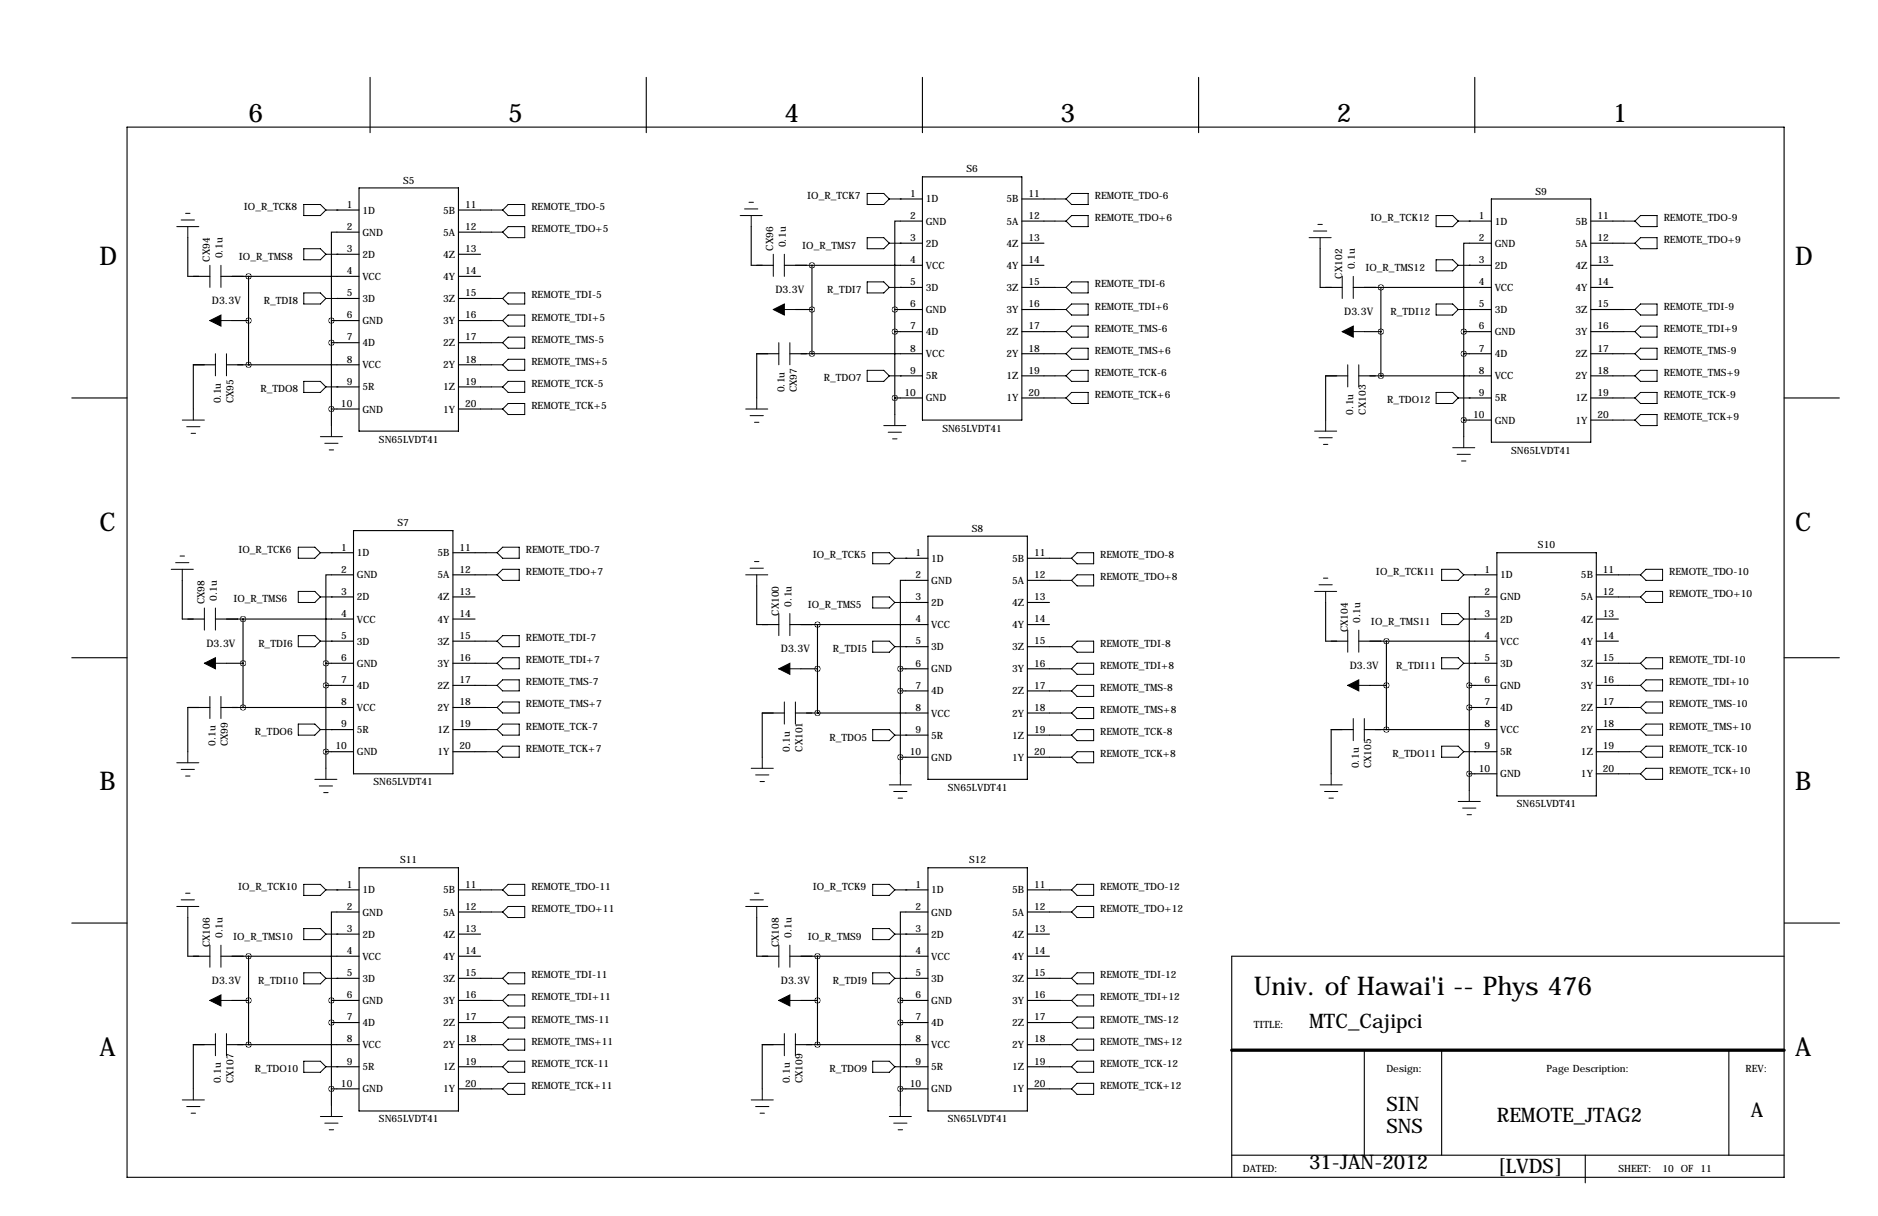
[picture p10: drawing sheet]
<svg xmlns="http://www.w3.org/2000/svg" width="432mm" height="279mm" viewBox="0 0 432 279" stroke-linecap="round" stroke-linejoin="round" font-family="sans-serif">
<g fill="none" stroke="#000" stroke-width=".25">
<path d="M85.1 17.8v12.7M148.6 17.8v12.7M212.1 17.8v12.7M275.6 17.8v12.7M339.1 17.8v12.7M29.2 29.2h381v241.3h-381zM43.2 54.6v8.9h5.1M77.5 48.3h.1M77.5 58.4h.1M77.5 48.3h5M77.5 58.4h5M82.5 53.3h-6.3v20.4"/>
<path d="M82.5 43.2h22.9v55.9h-22.9zM105.4 48.3h7.6M105.4 53.3h7.6M105.4 58.4h5.1M172.7 52.1v8.9h5.1M207 45.7h.1M207 55.9h.1M207 45.7h5.1M207 55.9h5.1M212.1 50.8h-6.4v20.3M212.1 40.6h22.8v55.9h-22.8zM234.9 45.7h7.7"/>
<path d="M234.9 50.8h7.7M234.9 55.9h5.1M303.5 57.2v8.8h5.1M337.8 50.8h.1M337.8 50.8h5.1M342.9 55.9h-6.4v20.3M342.9 45.7h22.9v55.9h-22.9zM365.8 50.8h7.6M365.8 55.9h7.6M50.8 63.5h31.7M53.3 73.7h3.8M57.1 63.5v20.3"/>
<path d="M76.2 73.7h6.3M76.2 78.7h6.3M76.2 73.7v24.1M77.5 68.6h.1M77.5 68.6h5M105.4 63.5h5.1M105.4 68.6h7.6M105.4 73.7h7.6M105.4 78.7h7.6M180.3 61h31.8M182.9 71.1h3.8M186.7 61v20.3"/>
<path d="M205.7 71.1h6.4M205.7 76.2h6.4M205.7 71.1v24.1M207 66h.1M207 66h5.1M234.9 61h5.1M234.9 66h7.7M234.9 71.1h7.7M234.9 76.2h7.7M311.1 66h31.8M313.7 76.2h3.8M317.5 66v20.4"/>
<path d="M336.5 76.2h6.4M336.5 76.2v24.1M337.8 61h.1M337.8 71.1h.1M337.8 61h5.1M337.8 71.1h5.1M365.8 61h5M365.8 66h5M365.8 71.1h7.6M365.8 76.2h7.6M16.5 91.4h12.7M49.5 83.8h-5.1v10.2"/>
<path d="M52.1 83.8h30.4M57.1 83.8h.1M76.2 94h6.3M77.5 88.9h.1M77.5 88.9h5M105.4 83.8h7.6M105.4 88.9h7.6M105.4 94h7.6M179.1 81.3h-5.1v10.1M181.6 81.3h30.5M186.7 81.3h.1M205.7 91.4h6.4"/>
<path d="M207 86.4h.1M207 86.4h5.1M234.9 91.4h7.7M234.9 81.3h7.7M234.9 86.4h7.7M309.9 86.4h-5.1v10.1M312.4 86.4h30.5M317.5 86.4h.1M336.5 96.5h6.4M336.5 81.3h6.4M337.8 91.4h.1M337.8 91.4h5.1"/>
<path d="M365.8 91.4h7.6M365.8 96.5h7.6M365.8 81.3h7.6M365.8 86.4h7.6M410.2 91.4h12.7M41.9 133.3v8.9h5.1M76.2 127h.1M76.2 137.2h.1M76.2 127h5.1M76.2 137.2h5.1M81.3 132.1h-6.4v20.3M81.3 121.9h22.8v55.9h-22.8z"/>
<path d="M104.1 127h7.7M104.1 132.1h7.7M104.1 137.2h5.1M174 134.6v8.9h5.1M208.3 128.3h.1M208.3 138.4h.1M208.3 128.3h5.1M208.3 138.4h5.1M213.4 133.3h-6.4v20.4M213.4 123.2h22.8v55.9h-22.8zM236.2 128.3h7.6M236.2 133.3h7.6"/>
<path d="M236.2 138.4h5.1M304.8 138.4v8.9h5.1M339.1 132.1h.1M339.1 132.1h5.1M344.2 137.2h-6.4v20.3M344.2 127h22.8v55.9h-22.8zM367 132.1h7.6M367 137.2h7.6M16.5 151.1h12.7M49.5 142.2h31.8M52.1 152.4h3.8M55.9 142.2v20.4"/>
<path d="M74.9 152.4h6.4M74.9 157.5h6.4M74.9 152.4v24.1M76.2 147.3h.1M76.2 147.3h5.1M104.1 142.2h5.1M104.1 147.3h7.7M104.1 152.4h7.7M104.1 157.5h7.7M181.6 143.5h31.8M184.1 153.7h3.9M188 143.5v20.3"/>
<path d="M207 153.7h6.4M207 158.8h6.4M207 153.7v24.1M208.3 148.6h.1M208.3 148.6h5.1M236.2 143.5h5.1M236.2 148.6h7.6M236.2 153.7h7.6M236.2 158.8h7.6M312.4 147.3h31.8M315 157.5h3.8M318.8 147.3v20.3"/>
<path d="M337.8 157.5h6.4M337.8 157.5v24.1M339.1 142.2h.1M339.1 152.4h.1M339.1 142.2h5.1M339.1 152.4h5.1M367 142.2h5.1M367 147.3h5.1M367 152.4h7.6M367 157.5h7.6M410.2 151.1h12.7M48.3 162.6h-5.1v10.1"/>
<path d="M50.8 162.6h30.5M55.9 162.6h.1M74.9 172.7h6.4M76.2 167.6h.1M76.2 167.6h5.1M104.1 162.6h7.7M104.1 167.6h7.7M104.1 172.7h7.7M180.3 163.8h-5v10.2M182.9 163.8h30.5M188 163.8h.1M207 174h6.4"/>
<path d="M208.3 168.9h.1M208.3 168.9h5.1M236.2 163.8h7.6M236.2 168.9h7.6M236.2 174h7.6M311.1 167.6h-5v10.2M313.7 167.6h30.5M318.8 167.6h.1M337.8 177.8h6.4M337.8 162.6h6.4M339.1 172.7h.1M339.1 172.7h5.1"/>
<path d="M367 177.8h7.6M367 162.6h7.6M367 167.6h7.6M367 172.7h7.6M82.5 199.4h22.9v55.9h-22.9zM213.4 199.4h22.8v55.9h-22.8zM16.5 212.1h12.7M43.2 210.8v8.9h5.1M50.8 219.7h31.7M57.1 219.7v20.3M77.5 204.5h.1M77.5 214.6h.1"/>
<path d="M77.5 204.5h5M77.5 214.6h5M82.5 209.5h-6.3v20.4M105.4 219.7h5.1M105.4 204.5h7.6M105.4 209.5h7.6M105.4 214.6h5.1M174 210.8v8.9h5.1M181.6 219.7h31.8M188 219.7v20.3M208.3 204.5h.1M208.3 214.6h.1"/>
<path d="M208.3 204.5h5.1M208.3 214.6h5.1M213.4 209.5h-6.4v20.4M236.2 219.7h5.1M236.2 204.5h7.6M236.2 209.5h7.6M236.2 214.6h5.1M410.2 219.7h-127v50.8M410.3 212.1h12.7M53.3 229.9h3.8M76.2 229.9h6.3M76.2 234.9h6.3"/>
<path d="M76.2 229.9v24.1M77.5 224.8h.1M77.5 224.8h5M105.4 224.8h7.6M105.4 229.9h7.6M105.4 234.9h7.6M184.1 229.9h3.9M207 229.9h6.4M207 234.9h6.4M207 229.9v24.1M208.3 224.8h.1M208.3 224.8h5.1"/>
<path d="M236.2 224.8h7.6M236.2 229.9h7.6M236.2 234.9h7.6M49.5 240h-5.1v10.2M52.1 240h30.4M57.1 240h.1M76.2 250.2h6.3M77.5 245.1h.1M77.5 245.1h5M105.4 240h7.6M105.4 245.1h7.6M105.4 250.2h7.6"/>
<path d="M180.3 240h-5v10.2M182.9 240h30.5M188 240h.1M207 250.2h6.4M208.3 245.1h.1M208.3 245.1h5.1M236.2 240h7.6M236.2 245.1h7.6M236.2 250.2h7.6M313.7 241.3v24.1M331.5 241.3v24.1M397.5 241.3v24.1"/>
<path d="M283.2 265.4h127M364.5 265.4v6.4"/>
</g>
<path d="M283.2 241.3h127" fill="none" stroke="#000" stroke-width=".76"/>
<g fill="none" stroke="#000" stroke-width=".23">
<path d="M40.6 52.1h5.1M41.7 50.5h3M42.7 49h1M43.2 52.1v2.5M69.8 47h3.9l1.2 1.3-1.2 1.2h-3.9zM69.8 57.2h3.9l1.2 1.2-1.2 1.3h-3.9zM74.9 48.3h2.6M74.9 58.4h2.6M113 53.3h2.6M113 48.3h2.6M115.6 48.3l1.2-1.3h3.8v2.5h-3.8zM116.8 52.1h3.8v2.5h-3.8l-1.2-1.3z"/>
<path d="M170.2 49.5h5.1M171.2 48h3M172.2 46.5h1M172.7 49.5v2.6M177.8 58.4v5.1M180.3 58.4v5.1M199.4 54.6h3.8l1.3 1.3-1.3 1.3h-3.8zM199.4 44.4h3.8l1.3 1.3-1.3 1.3h-3.8zM204.5 45.7h2.5M204.5 55.9h2.5M242.6 50.8h2.5M242.6 45.7h2.5"/>
<path d="M245.1 50.8l1.3-1.3h3.8v2.6h-3.8zM245.1 45.7l1.3-1.3h3.8v2.6h-3.8zM301 54.6h5.1M302 53.1h3.1M303 51.6h1M303.5 54.6v2.6M330.2 49.5h3.8l1.3 1.3-1.3 1.3h-3.8zM330.2 59.7h3.8l1.3 1.3-1.3 1.2h-3.8zM335.3 50.8h2.5M373.4 50.8h2.5M373.4 55.9h2.5M375.9 50.8l1.3-1.3h3.8v2.6h-3.8z"/>
<path d="M377.2 54.6h3.8v2.6h-3.8l-1.3-1.3zM48.3 61v5M48.3 73.7h5M50.8 61v5M69.8 67.3h3.9l1.2 1.3-1.2 1.2h-3.9zM74.9 68.6h2.6M113 78.7h2.6M113 73.7h2.6M113 68.6h2.6M115.6 73.7l1.2-1.3h3.8v2.5h-3.8zM116.8 67.3h3.8v2.5h-3.8l-1.2-1.2zM116.8 77.5h3.8v2.5h-3.8l-1.2-1.3z"/>
<path d="M177.8 71.1h5.1M179.1 78.7v5.1M181.6 78.7v5.1M199.4 64.8h3.8l1.3 1.2-1.3 1.3h-3.8zM204.5 66h2.5M242.6 76.2h2.5M242.6 71.1h2.5M242.6 66h2.5M245.1 76.2l1.3-1.3h3.8v2.6h-3.8zM245.1 71.1l1.3-1.3h3.8v2.6h-3.8zM246.4 64.8h3.8v2.5h-3.8l-1.3-1.3zM308.6 63.5v5.1"/>
<path d="M308.6 76.2h5.1M311.1 63.5v5.1M330.2 69.8h3.8l1.3 1.3-1.3 1.3h-3.8zM335.3 71.1h2.5M335.3 61h2.5M373.4 76.2h2.5M373.4 71.1h2.5M375.9 76.2l1.3-1.3h3.8v2.6h-3.8zM377.2 69.8h3.8v2.6h-3.8l-1.3-1.3zM41.9 96.5h5.1M42.9 98h3.1M43.9 99.6h1.1"/>
<path d="M44.4 94v2.5M49.5 81.3v5.1M52.1 81.3v5.1M69.8 87.6h3.9l1.2 1.3-1.2 1.3h-3.9zM74.9 88.9h2.6M76.2 97.8v2.5M113 94h2.6M113 88.9h2.6M113 83.8h2.6M115.6 83.8l1.2-1.3h3.8v2.6h-3.8zM115.6 88.9l1.2-1.3h3.8v2.6h-3.8zM116.8 92.7h3.8v2.5h-3.8l-1.2-1.2z"/>
<path d="M171.4 94h5.1M172.5 95.5h3M173.5 97h1M174 91.4v2.6M199.4 85.1h3.8l1.3 1.3-1.3 1.2h-3.8zM203.2 97.8h5.1M204.2 99.3h3.1M204.5 86.4h2.5M205.7 95.2v2.6M242.6 91.4h2.5M242.6 86.4h2.5M242.6 81.3h2.5"/>
<path d="M245.1 86.4l1.3-1.3h3.8v2.5h-3.8zM246.4 90.2h3.8v2.5h-3.8l-1.3-1.3zM246.4 80h3.8v2.5h-3.8l-1.3-1.2zM302.3 99.1h5M304.8 96.5v2.6M309.9 83.8v5.1M312.4 83.8v5.1M330.2 90.2h3.8l1.3 1.2-1.3 1.3h-3.8zM335.3 91.4h2.5M373.4 96.5h2.5M373.4 91.4h2.5M373.4 86.4h2.5"/>
<path d="M373.4 81.3h2.5M375.9 96.5l1.3-1.3h3.8v2.6h-3.8zM375.9 86.4l1.3-1.3h3.8v2.5h-3.8zM377.2 90.2h3.8v2.5h-3.8l-1.3-1.3zM377.2 80h3.8v2.5h-3.8l-1.3-1.2zM73.7 100.3h5M74.7 101.9h3M75.7 103.4h1M205.2 100.8h1M303.3 100.6h3M304.3 102.1h1M334 102.9h5.1"/>
<path d="M335 104.4h3.1M336 105.9h1.1M336.5 100.3v2.6M39.4 130.8h5M40.4 129.3h3M41.4 127.8h1M41.9 130.8v2.5M47 139.7v5.1M49.5 139.7v5.1M68.6 125.7h3.8l1.3 1.3-1.3 1.3h-3.8zM68.6 135.9h3.8l1.3 1.3-1.3 1.2h-3.8zM73.7 127h2.5"/>
<path d="M73.7 137.2h2.5M111.8 132.1h2.5M111.8 127h2.5M114.3 127l1.3-1.3h3.8v2.6h-3.8zM114.3 132.1l1.3-1.3h3.8v2.5h-3.8zM171.4 132.1h5.1M172.5 130.6h3M173.5 129h1M174 132.1v2.5M200.7 127h3.8l1.2 1.3-1.2 1.2h-3.8zM200.7 137.2h3.8l1.2 1.2-1.2 1.3h-3.8zM205.7 128.3h2.6"/>
<path d="M205.7 138.4h2.6M243.8 133.3h2.6M243.8 128.3h2.6M247.6 132.1h3.9v2.5h-3.9l-1.2-1.3zM247.6 127h3.9v2.5h-3.9l-1.2-1.2zM302.3 135.9h5M303.3 134.4h3M304.3 132.8h1M304.8 135.9v2.5M331.5 130.8h3.8l1.2 1.3-1.2 1.2h-3.8zM336.5 132.1h2.6M374.6 132.1h2.6"/>
<path d="M374.6 137.2h2.6M377.2 132.1l1.3-1.3h3.8v2.5h-3.8zM377.2 137.2l1.3-1.3h3.8v2.5h-3.8zM47 152.4h5.1M68.6 146h3.8l1.3 1.3-1.3 1.3h-3.8zM73.7 147.3h2.5M111.8 157.5h2.5M111.8 152.4h2.5M111.8 147.3h2.5M114.3 147.3l1.3-1.3h3.8v2.6h-3.8zM114.3 152.4l1.3-1.3h3.8v2.6h-3.8zM114.3 157.5l1.3-1.3h3.8v2.6h-3.8z"/>
<path d="M179.1 141v5M179.1 153.7h5M181.6 141v5M200.7 147.3h3.8l1.2 1.3-1.2 1.3h-3.8zM205.7 148.6h2.6M243.8 158.8h2.6M243.8 153.7h2.6M243.8 148.6h2.6M247.6 157.5h3.9v2.5h-3.9l-1.2-1.2zM247.6 152.4h3.9v2.5h-3.9l-1.2-1.2zM247.6 147.3h3.9v2.6h-3.9l-1.2-1.3zM309.9 144.8v5.1"/>
<path d="M309.9 157.5h5.1M312.4 144.8v5.1M331.5 151.1h3.8l1.2 1.3-1.2 1.3h-3.8zM331.5 141h3.8l1.2 1.2-1.2 1.3h-3.8zM336.5 152.4h2.6M336.5 142.2h2.6M374.6 157.5h2.6M374.6 152.4h2.6M377.2 157.5l1.3-1.3h3.8v2.6h-3.8zM377.2 152.4l1.3-1.3h3.8v2.6h-3.8zM40.6 175.3h5.1M41.7 176.8h3"/>
<path d="M42.7 178.3h1M43.2 172.7v2.6M48.3 160v5.1M50.8 160v5.1M68.6 166.4h3.8l1.3 1.2-1.3 1.3h-3.8zM72.4 179.1h5.1M73.7 167.6h2.5M74.9 176.5v2.6M111.8 172.7h2.5M111.8 167.6h2.5M111.8 162.6h2.5M114.3 162.6l1.3-1.3h3.8v2.5h-3.8z"/>
<path d="M114.3 167.6l1.3-1.2h3.8v2.5h-3.8zM115.6 171.4h3.8v2.6h-3.8l-1.3-1.3zM172.7 176.5h5.1M173.7 178.1h3.1M174.8 179.6h1M175.3 174v2.5M180.3 161.3v5.1M182.9 161.3v5.1M200.7 167.6h3.8l1.2 1.3-1.2 1.3h-3.8zM205.7 168.9h2.6M207 177.8v2.5M243.8 174h2.6"/>
<path d="M243.8 168.9h2.6M243.8 163.8h2.6M246.4 168.9l1.2-1.3h3.9v2.6h-3.9zM247.6 172.7h3.9v2.6h-3.9l-1.2-1.3zM247.6 162.6h3.9v2.5h-3.9l-1.2-1.3zM306.1 177.8v2.5M311.1 165.1v5.1M313.7 165.1v5.1M331.5 171.4h3.8l1.2 1.3-1.2 1.3h-3.8zM336.5 172.7h2.6M374.6 172.7h2.6M374.6 167.6h2.6"/>
<path d="M374.6 162.6h2.6M374.6 177.8h2.6M377.2 177.8l1.3-1.3h3.8v2.6h-3.8zM377.2 172.7l1.3-1.3h3.8v2.6h-3.8zM377.2 167.6l1.3-1.2h3.8v2.5h-3.8zM377.2 162.6l1.3-1.3h3.8v2.5h-3.8zM73.4 180.6h3.1M74.4 182.1h1M204.5 180.3h5M205.5 181.9h3M206.5 183.4h1M303.5 180.3h5.1"/>
<path d="M304.5 181.9h3.1M305.6 183.4h1M335.3 184.1h5.1M336.3 185.7h3M337.3 187.2h1M337.8 181.6v2.5M40.6 208.3h5.1M41.7 206.8h3M42.7 205.2h1M43.2 208.3v2.5M48.3 217.2v5M50.8 217.2v5"/>
<path d="M69.8 203.2h3.9l1.2 1.3-1.2 1.2h-3.9zM69.8 213.4h3.9l1.2 1.2-1.2 1.3h-3.9zM74.9 204.5h2.6M74.9 214.6h2.6M113 209.5h2.6M113 204.5h2.6M115.6 209.5l1.2-1.2h3.8v2.5h-3.8zM116.8 203.2h3.8v2.5h-3.8l-1.2-1.2zM171.4 208.3h5.1M172.5 206.8h3M173.5 205.2h1M174 208.3v2.5"/>
<path d="M179.1 217.2v5M181.6 217.2v5M200.7 213.4h3.8l1.2 1.2-1.2 1.3h-3.8zM200.7 203.2h3.8l1.2 1.3-1.2 1.2h-3.8zM205.7 204.5h2.6M205.7 214.6h2.6M243.8 209.5h2.6M243.8 204.5h2.6M247.6 203.2h3.9v2.5h-3.9l-1.2-1.2zM247.6 208.3h3.9v2.5h-3.9l-1.2-1.3zM48.3 229.9h5M49.5 237.5v5.1"/>
<path d="M52.1 237.5v5.1M69.8 223.5h3.9l1.2 1.3-1.2 1.3h-3.9zM74.9 224.8h2.6M113 234.9h2.6M113 229.9h2.6M113 224.8h2.6M115.6 224.8l1.2-1.3h3.8v2.6h-3.8zM116.8 228.6h3.8v2.5h-3.8l-1.2-1.2zM116.8 233.7h3.8v2.5h-3.8l-1.2-1.3zM179.1 229.9h5M180.3 237.5v5.1M182.9 237.5v5.1"/>
<path d="M200.7 223.5h3.8l1.2 1.3-1.2 1.3h-3.8zM205.7 224.8h2.6M243.8 234.9h2.6M243.8 229.9h2.6M243.8 224.8h2.6M247.6 223.5h3.9v2.6h-3.9l-1.2-1.3zM247.6 228.6h3.9v2.5h-3.9l-1.2-1.2zM247.6 233.7h3.9v2.5h-3.9l-1.2-1.3zM247.6 238.8h3.9v2.5h-3.9l-1.2-1.3zM41.9 252.7h5.1M42.9 254.3h3.1M43.9 255.8h1.1"/>
<path d="M44.4 250.2v2.5M69.8 243.8h3.9l1.2 1.3-1.2 1.3h-3.9zM73.7 256.5h5M74.7 258.1h3M74.9 245.1h2.6M75.7 259.6h1M76.2 254v2.5M113 250.2h2.6M113 245.1h2.6M113 240h2.6M115.6 240l1.2-1.2h3.8v2.5h-3.8zM115.6 245.1l1.2-1.3h3.8v2.6h-3.8z"/>
<path d="M115.6 250.2l1.2-1.3h3.8v2.6h-3.8zM172.7 252.7h5.1M173.7 254.3h3.1M174.8 255.8h1M175.3 250.2v2.5M200.7 243.8h3.8l1.2 1.3-1.2 1.3h-3.8zM204.5 256.5h5M205.5 258.1h3M205.7 245.1h2.6M206.5 259.6h1M207 254v2.5M243.8 250.2h2.6"/>
<path d="M243.8 245.1h2.6M243.8 240h2.6M247.6 243.8h3.9v2.6h-3.9l-1.2-1.3zM247.6 248.9h3.9v2.6h-3.9l-1.2-1.3z"/>
</g>
<path d="M48.3 73.7l2.5-1.3v2.5zM177.8 71.1l2.5-1.3v2.6zM308.6 76.2l2.5-1.3v2.6zM47 152.4l2.5-1.3v2.6zM179.1 153.7l2.5-1.3v2.5zM309.9 157.5l2.5-1.3v2.6zM48.3 229.9l2.5-1.3v2.5zM179.1 229.9l2.5-1.3v2.5z" fill="#000" stroke="#000" stroke-width=".23"/>
<path d="M57.1 63.5a.05 .05 0 0 0 .1 0 .05 .05 0 0 0-.1 0zM57.1 83.8a.05 .05 0 0 0 .1 0 .05 .05 0 0 0-.1 0zM57.1 73.7a.05 .05 0 0 0 .1 0 .05 .05 0 0 0-.1 0zM205.7 91.4a.05 .05 0 0 0 .1 0 .05 .05 0 0 0-.1 0zM205.7 71.1a.05 .05 0 0 0 .1 0 .05 .05 0 0 0-.1 0zM186.6 61a.05 .05 0 0 0 .1 0 .05 .05 0 0 0-.1 0zM186.6 81.3a.05 .05 0 0 0 .1 0 .05 .05 0 0 0-.1 0zM186.6 71.1a.05 .05 0 0 0 .1 0 .05 .05 0 0 0-.1 0zM74.9 172.7a.05 .05 0 0 0 .1 0 .05 .05 0 0 0-.1 0zM74.9 152.4a.05 .05 0 0 0 .1 0 .05 .05 0 0 0-.1 0zM55.8 142.2a.05 .05 0 0 0 .1 0 .05 .05 0 0 0-.1 0zM55.8 162.6a.05 .05 0 0 0 .1 0 .05 .05 0 0 0-.1 0zM55.8 152.4a.05 .05 0 0 0 .1 0 .05 .05 0 0 0-.1 0zM207 174a.05 .05 0 0 0 .1 0 .05 .05 0 0 0-.1 0zM207 153.7a.05 .05 0 0 0 .1 0 .05 .05 0 0 0-.1 0zM187.9 143.5a.05 .05 0 0 0 .1 0 .05 .05 0 0 0-.1 0zM187.9 163.8a.05 .05 0 0 0 .1 0 .05 .05 0 0 0-.1 0zM187.9 153.7a.05 .05 0 0 0 .1 0 .05 .05 0 0 0-.1 0zM336.5 96.5a.05 .05 0 0 0 .1 0 .05 .05 0 0 0-.1 0zM336.5 76.2a.05 .05 0 0 0 .1 0 .05 .05 0 0 0-.1 0zM337.8 177.8a.05 .05 0 0 0 .1 0 .05 .05 0 0 0-.1 0zM337.8 157.5a.05 .05 0 0 0 .1 0 .05 .05 0 0 0-.1 0zM318.7 147.3a.05 .05 0 0 0 .1 0 .05 .05 0 0 0-.1 0zM318.7 167.6a.05 .05 0 0 0 .1 0 .05 .05 0 0 0-.1 0zM318.7 157.5a.05 .05 0 0 0 .1 0 .05 .05 0 0 0-.1 0zM207 250.2a.05 .05 0 0 0 .1 0 .05 .05 0 0 0-.1 0zM207 229.9a.05 .05 0 0 0 .1 0 .05 .05 0 0 0-.1 0zM187.9 219.7a.05 .05 0 0 0 .1 0 .05 .05 0 0 0-.1 0zM187.9 240a.05 .05 0 0 0 .1 0 .05 .05 0 0 0-.1 0zM187.9 229.9a.05 .05 0 0 0 .1 0 .05 .05 0 0 0-.1 0zM57.1 219.7a.05 .05 0 0 0 .1 0 .05 .05 0 0 0-.1 0zM57.1 240a.05 .05 0 0 0 .1 0 .05 .05 0 0 0-.1 0zM57.1 229.9a.05 .05 0 0 0 .1 0 .05 .05 0 0 0-.1 0zM205.7 76.2a.05 .05 0 0 0 .1 0 .05 .05 0 0 0-.1 0zM336.5 81.3a.05 .05 0 0 0 .1 0 .05 .05 0 0 0-.1 0zM337.8 162.6a.05 .05 0 0 0 .1 0 .05 .05 0 0 0-.1 0zM207 158.8a.05 .05 0 0 0 .1 0 .05 .05 0 0 0-.1 0zM74.9 157.5a.05 .05 0 0 0 .1 0 .05 .05 0 0 0-.1 0zM207 235a.05 .05 0 0 0 .1 0 .05 .05 0 0 0-.1 0z" fill="#000" stroke="#000" stroke-width="1.3"/>
<g font-size="5.9">
<text x="57.1" y="27.9">6</text>
<text x="116.8" y="27.9">5</text>
<text x="180.3" y="27.9">4</text>
<text x="243.8" y="27.9">3</text>
<text x="307.3" y="27.9">2</text>
<text x="370.8" y="27.9">1</text>
<text x="22.9" y="61">D</text>
<text x="412.7" y="61">D</text>
<text x="22.9" y="121.9">C</text>
<text x="412.7" y="121.9">C</text>
<text x="22.9" y="181.6">B</text>
<text x="412.7" y="181.6">B</text>
<text x="288.3" y="228.6">Univ. of Hawai'i -- Phys 476</text>
<text x="22.9" y="242.6">A</text>
<text x="412.7" y="242.6">A</text>
</g>
<g font-size="4.6">
<text x="301" y="236.2">MTC_Cajipci</text>
<text x="318.8" y="255.3">SIN</text>
<text x="344.2" y="257.8">REMOTE_JTAG2</text>
<text x="402.6" y="256.5">A</text>
<text x="318.8" y="260.3">SNS</text>
<text x="301" y="268.7">31-JAN-2012</text>
<text x="344.4" y="269.6">[LVDS]</text>
</g>
<g font-size="2.4">
<text x="48.7" y="69.8">D3.3V</text>
<text x="178.3" y="67.3">D3.3V</text>
<text x="309.1" y="72.4">D3.3V</text>
<text x="47.5" y="148.6">D3.3V</text>
<text x="179.6" y="149.9">D3.3V</text>
<text x="310.4" y="153.7">D3.3V</text>
<text x="48.7" y="226.1">D3.3V</text>
<text x="179.6" y="226.1">D3.3V</text>
</g>
<g font-size="2.3">
<text x="222.2" y="39.6">S6</text>
<text x="79.7" y="47.8">1</text>
<text x="92.7" y="42.2">S5</text>
<text x="106.9" y="47.8">11</text>
<text x="185.6" y="45.7">IO_R_TCK7</text>
<text x="209.2" y="45.2">1</text>
<text x="212.9" y="46.5">1D</text>
<text x="231.4" y="46.5">5B</text>
<text x="236.5" y="45.2">11</text>
<text x="251.7" y="45.7">REMOTE_TDO-6</text>
<text x="353" y="44.7">S9</text>
<text x="56.1" y="48.3">IO_R_TCK8</text>
<text x="79.7" y="52.8">2</text>
<text x="83.3" y="49.1">1D</text>
<text x="101.9" y="49.1">5B</text>
<text x="106.9" y="52.8">12</text>
<text x="122.2" y="53.3">REMOTE_TDO+5</text>
<text x="122.2" y="48.3">REMOTE_TDO-5</text>
<text x="209.2" y="50.3">2</text>
<text x="212.9" y="51.6">GND</text>
<text x="231.4" y="51.6">5A</text>
<text x="236.5" y="50.3">12</text>
<text x="251.7" y="50.8">REMOTE_TDO+6</text>
<text x="315.1" y="50.8">IO_R_TCK12</text>
<text x="340.1" y="50.3">1</text>
<text x="343.7" y="51.6">1D</text>
<text x="362.2" y="51.6">5B</text>
<text x="367.3" y="50.3">11</text>
<text x="382.5" y="50.8">REMOTE_TDO-9</text>
<text x="51.1" y="59.4" transform="rotate(-90 51.1 59.4)">0.1u</text>
<text x="54.9" y="59.7">IO_R_TMS8</text>
<text x="79.7" y="57.9">3</text>
<text x="83.3" y="54.1">GND</text>
<text x="83.3" y="59.2">2D</text>
<text x="101.9" y="54.1">5A</text>
<text x="101.9" y="59.2">4Z</text>
<text x="106.9" y="57.9">13</text>
<text x="177.8" y="57.6" transform="rotate(-90 177.8 57.6)">CX96</text>
<text x="180.7" y="56.8" transform="rotate(-90 180.7 56.8)">0.1u</text>
<text x="184.5" y="57.2">IO_R_TMS7</text>
<text x="209.2" y="55.4">3</text>
<text x="212.9" y="56.7">2D</text>
<text x="231.4" y="56.7">4Z</text>
<text x="236.5" y="55.4">13</text>
<text x="340.1" y="55.4">2</text>
<text x="343.7" y="56.7">GND</text>
<text x="362.2" y="56.7">5A</text>
<text x="367.3" y="55.4">12</text>
<text x="382.5" y="55.9">REMOTE_TDO+9</text>
<text x="48.3" y="60.1" transform="rotate(-90 48.3 60.1)">CX94</text>
<text x="79.7" y="63">4</text>
<text x="83.3" y="64.3">VCC</text>
<text x="101.9" y="64.3">4Y</text>
<text x="106.9" y="63">14</text>
<text x="209.2" y="60.5">4</text>
<text x="209.2" y="65.5">5</text>
<text x="212.9" y="61.8">VCC</text>
<text x="231.4" y="61.8">4Y</text>
<text x="236.5" y="60.5">14</text>
<text x="236.5" y="65.5">15</text>
<text x="308.6" y="64" transform="rotate(-90 308.6 64)">CX102</text>
<text x="311.5" y="61.9" transform="rotate(-90 311.5 61.9)">0.1u</text>
<text x="314" y="62.2">IO_R_TMS12</text>
<text x="340.1" y="60.5">3</text>
<text x="340.1" y="65.5">4</text>
<text x="343.7" y="61.8">2D</text>
<text x="362.2" y="61.8">4Z</text>
<text x="367.3" y="60.5">13</text>
<text x="367.3" y="65.5">14</text>
<text x="60.7" y="69.8">R_TDI8</text>
<text x="79.7" y="68.1">5</text>
<text x="83.3" y="69.4">3D</text>
<text x="101.9" y="69.4">3Z</text>
<text x="106.9" y="68.1">15</text>
<text x="122.2" y="68.6">REMOTE_TDI-5</text>
<text x="190.2" y="67.3">R_TDI7</text>
<text x="209.2" y="70.6">6</text>
<text x="212.9" y="66.8">3D</text>
<text x="212.9" y="71.9">GND</text>
<text x="231.4" y="66.8">3Z</text>
<text x="231.4" y="71.9">3Y</text>
<text x="236.5" y="70.6">16</text>
<text x="251.7" y="71.1">REMOTE_TDI+6</text>
<text x="251.7" y="66">REMOTE_TDI-6</text>
<text x="340.1" y="70.6">5</text>
<text x="343.7" y="66.8">VCC</text>
<text x="343.7" y="71.9">3D</text>
<text x="362.2" y="66.8">4Y</text>
<text x="362.2" y="71.9">3Z</text>
<text x="367.3" y="70.6">15</text>
<text x="382.5" y="71.1">REMOTE_TDI-9</text>
<text x="79.7" y="73.2">6</text>
<text x="83.3" y="74.5">GND</text>
<text x="101.9" y="74.5">3Y</text>
<text x="106.9" y="73.2">16</text>
<text x="122.2" y="73.7">REMOTE_TDI+5</text>
<text x="209.2" y="75.7">7</text>
<text x="212.9" y="77">4D</text>
<text x="231.4" y="77">2Z</text>
<text x="236.5" y="75.7">17</text>
<text x="251.7" y="76.2">REMOTE_TMS-6</text>
<text x="319.7" y="72.4">R_TDI12</text>
<text x="340.1" y="75.7">6</text>
<text x="343.7" y="77">GND</text>
<text x="362.2" y="77">3Y</text>
<text x="367.3" y="75.7">16</text>
<text x="382.5" y="76.2">REMOTE_TDI+9</text>
<text x="79.7" y="78.2">7</text>
<text x="79.7" y="83.3">8</text>
<text x="83.3" y="79.5">4D</text>
<text x="101.9" y="79.5">2Z</text>
<text x="106.9" y="78.2">17</text>
<text x="106.9" y="83.3">18</text>
<text x="122.2" y="83.8">REMOTE_TMS+5</text>
<text x="122.2" y="78.7">REMOTE_TMS-5</text>
<text x="209.2" y="80.8">8</text>
<text x="212.9" y="82.1">VCC</text>
<text x="231.4" y="82.1">2Y</text>
<text x="236.5" y="80.8">18</text>
<text x="251.7" y="81.3">REMOTE_TMS+6</text>
<text x="340.1" y="80.8">7</text>
<text x="343.7" y="82.1">4D</text>
<text x="362.2" y="82.1">2Z</text>
<text x="367.3" y="80.8">17</text>
<text x="382.5" y="81.3">REMOTE_TMS-9</text>
<text x="79.7" y="88.4">9</text>
<text x="83.3" y="84.6">VCC</text>
<text x="83.3" y="89.7">5R</text>
<text x="101.9" y="84.6">2Y</text>
<text x="101.9" y="89.7">1Z</text>
<text x="106.9" y="88.4">19</text>
<text x="122.2" y="88.9">REMOTE_TCK-5</text>
<text x="189.4" y="87.6">R_TDO7</text>
<text x="209.2" y="85.9">9</text>
<text x="212.9" y="87.2">5R</text>
<text x="231.4" y="87.2">1Z</text>
<text x="236.5" y="85.9">19</text>
<text x="251.7" y="86.4">REMOTE_TCK-6</text>
<text x="340.1" y="85.9">8</text>
<text x="343.7" y="87.2">VCC</text>
<text x="362.2" y="87.2">2Y</text>
<text x="367.3" y="85.9">18</text>
<text x="382.5" y="86.4">REMOTE_TMS+9</text>
<text x="50.8" y="92.7" transform="rotate(-90 50.8 92.7)">0.1u</text>
<text x="53.7" y="92.7" transform="rotate(-90 53.7 92.7)">CX95</text>
<text x="59.9" y="90.2">R_TDO8</text>
<text x="78.4" y="93.5">10</text>
<text x="83.3" y="94.8">GND</text>
<text x="101.9" y="94.8">1Y</text>
<text x="106.9" y="93.5">20</text>
<text x="122.2" y="94">REMOTE_TCK+5</text>
<text x="180.3" y="90.2" transform="rotate(-90 180.3 90.2)">0.1u</text>
<text x="183.2" y="90.2" transform="rotate(-90 183.2 90.2)">CX97</text>
<text x="207.9" y="90.9">10</text>
<text x="212.9" y="92.2">GND</text>
<text x="231.4" y="92.2">1Y</text>
<text x="236.5" y="90.9">20</text>
<text x="251.7" y="91.4">REMOTE_TCK+6</text>
<text x="311.1" y="95.2" transform="rotate(-90 311.1 95.2)">0.1u</text>
<text x="314" y="95.2" transform="rotate(-90 314 95.2)">CX103</text>
<text x="318.9" y="92.7">R_TDO12</text>
<text x="340.1" y="90.9">9</text>
<text x="343.7" y="92.2">5R</text>
<text x="362.2" y="92.2">1Z</text>
<text x="367.3" y="90.9">19</text>
<text x="382.5" y="91.4">REMOTE_TCK-9</text>
<text x="87.1" y="101.7">SN65LVDT41</text>
<text x="216.7" y="99.1">SN65LVDT41</text>
<text x="338.7" y="96">10</text>
<text x="343.7" y="97.3">GND</text>
<text x="362.2" y="97.3">1Y</text>
<text x="367.3" y="96">20</text>
<text x="382.5" y="96.5">REMOTE_TCK+9</text>
<text x="347.5" y="104.2">SN65LVDT41</text>
<text x="91.4" y="120.9">S7</text>
<text x="223.5" y="122.2">S8</text>
<text x="353.6" y="126">S10</text>
<text x="54.8" y="127">IO_R_TCK6</text>
<text x="78.4" y="126.5">1</text>
<text x="78.4" y="131.6">2</text>
<text x="82" y="127.8">1D</text>
<text x="100.6" y="127.8">5B</text>
<text x="105.7" y="126.5">11</text>
<text x="105.7" y="131.6">12</text>
<text x="120.9" y="127">REMOTE_TDO-7</text>
<text x="186.9" y="128.3">IO_R_TCK5</text>
<text x="210.5" y="127.8">1</text>
<text x="214.1" y="129.1">1D</text>
<text x="232.7" y="129.1">5B</text>
<text x="237.7" y="127.8">11</text>
<text x="253" y="128.3">REMOTE_TDO-8</text>
<text x="341.3" y="131.6">1</text>
<text x="368.6" y="131.6">11</text>
<text x="78.4" y="136.7">3</text>
<text x="82" y="132.9">GND</text>
<text x="82" y="138">2D</text>
<text x="100.6" y="132.9">5A</text>
<text x="100.6" y="138">4Z</text>
<text x="105.7" y="136.7">13</text>
<text x="120.9" y="132.1">REMOTE_TDO+7</text>
<text x="210.5" y="132.8">2</text>
<text x="210.5" y="137.9">3</text>
<text x="214.1" y="134.2">GND</text>
<text x="232.7" y="134.2">5A</text>
<text x="237.7" y="132.8">12</text>
<text x="237.7" y="137.9">13</text>
<text x="253" y="133.3">REMOTE_TDO+8</text>
<text x="316.4" y="132.1">IO_R_TCK11</text>
<text x="341.3" y="136.7">2</text>
<text x="344.9" y="132.9">1D</text>
<text x="344.9" y="138">GND</text>
<text x="363.5" y="132.9">5B</text>
<text x="363.5" y="138">5A</text>
<text x="368.6" y="136.7">12</text>
<text x="383.8" y="137.2">REMOTE_TDO+10</text>
<text x="383.8" y="132.1">REMOTE_TDO-10</text>
<text x="47" y="138.9" transform="rotate(-90 47 138.9)">CX98</text>
<text x="49.9" y="138.1" transform="rotate(-90 49.9 138.1)">0.1u</text>
<text x="53.7" y="138.4">IO_R_TMS6</text>
<text x="78.4" y="141.7">4</text>
<text x="82" y="143">VCC</text>
<text x="100.6" y="143">4Y</text>
<text x="105.7" y="141.7">14</text>
<text x="179.1" y="141.5" transform="rotate(-90 179.1 141.5)">CX100</text>
<text x="182" y="139.4" transform="rotate(-90 182 139.4)">0.1u</text>
<text x="185.7" y="139.7">IO_R_TMS5</text>
<text x="210.5" y="143">4</text>
<text x="214.1" y="139.2">2D</text>
<text x="232.7" y="139.2">4Z</text>
<text x="237.7" y="143">14</text>
<text x="312.8" y="143.2" transform="rotate(-90 312.8 143.2)">0.1u</text>
<text x="315.2" y="143.5">IO_R_TMS11</text>
<text x="341.3" y="141.7">3</text>
<text x="344.9" y="143">2D</text>
<text x="363.5" y="143">4Z</text>
<text x="368.6" y="141.7">13</text>
<text x="59.4" y="148.6">R_TDI6</text>
<text x="78.4" y="146.8">5</text>
<text x="82" y="148.1">3D</text>
<text x="100.6" y="148.1">3Z</text>
<text x="105.7" y="146.8">15</text>
<text x="120.9" y="147.3">REMOTE_TDI-7</text>
<text x="191.5" y="149.9">R_TDI5</text>
<text x="210.5" y="148.1">5</text>
<text x="214.1" y="144.3">VCC</text>
<text x="214.1" y="149.4">3D</text>
<text x="232.7" y="144.3">4Y</text>
<text x="232.7" y="149.4">3Z</text>
<text x="237.7" y="148.1">15</text>
<text x="253" y="148.6">REMOTE_TDI-8</text>
<text x="309.9" y="145.3" transform="rotate(-90 309.9 145.3)">CX104</text>
<text x="341.3" y="146.8">4</text>
<text x="344.9" y="148.1">VCC</text>
<text x="363.5" y="148.1">4Y</text>
<text x="368.6" y="146.8">14</text>
<text x="78.4" y="151.9">6</text>
<text x="82" y="153.2">GND</text>
<text x="100.6" y="153.2">3Y</text>
<text x="105.7" y="151.9">16</text>
<text x="120.9" y="152.4">REMOTE_TDI+7</text>
<text x="210.5" y="153.2">6</text>
<text x="214.1" y="154.5">GND</text>
<text x="232.7" y="154.5">3Y</text>
<text x="237.7" y="153.2">16</text>
<text x="253" y="153.7">REMOTE_TDI+8</text>
<text x="321" y="153.7">R_TDI11</text>
<text x="341.3" y="151.9">5</text>
<text x="344.9" y="153.2">3D</text>
<text x="363.5" y="153.2">3Z</text>
<text x="368.6" y="151.9">15</text>
<text x="383.8" y="152.4">REMOTE_TDI-10</text>
<text x="78.4" y="157">7</text>
<text x="82" y="158.3">4D</text>
<text x="100.6" y="158.3">2Z</text>
<text x="105.7" y="157">17</text>
<text x="120.9" y="157.5">REMOTE_TMS-7</text>
<text x="210.5" y="158.2">7</text>
<text x="214.1" y="159.6">4D</text>
<text x="232.7" y="159.6">2Z</text>
<text x="237.7" y="158.2">17</text>
<text x="253" y="158.8">REMOTE_TMS-8</text>
<text x="341.3" y="157">6</text>
<text x="344.9" y="158.3">GND</text>
<text x="363.5" y="158.3">3Y</text>
<text x="368.6" y="157">16</text>
<text x="383.8" y="157.5">REMOTE_TDI+10</text>
<text x="78.4" y="162.1">8</text>
<text x="78.4" y="167.1">9</text>
<text x="82" y="163.4">VCC</text>
<text x="100.6" y="163.4">2Y</text>
<text x="105.7" y="162.1">18</text>
<text x="105.7" y="167.1">19</text>
<text x="120.9" y="167.6">REMOTE_TCK-7</text>
<text x="120.9" y="162.6">REMOTE_TMS+7</text>
<text x="210.5" y="163.3">8</text>
<text x="214.1" y="164.6">VCC</text>
<text x="232.7" y="164.6">2Y</text>
<text x="237.7" y="163.3">18</text>
<text x="253" y="163.8">REMOTE_TMS+8</text>
<text x="341.3" y="162.1">7</text>
<text x="341.3" y="167.1">8</text>
<text x="344.9" y="163.4">4D</text>
<text x="363.5" y="163.4">2Z</text>
<text x="368.6" y="162.1">17</text>
<text x="368.6" y="167.1">18</text>
<text x="383.8" y="167.6">REMOTE_TMS+10</text>
<text x="383.8" y="162.6">REMOTE_TMS-10</text>
<text x="49.5" y="171.4" transform="rotate(-90 49.5 171.4)">0.1u</text>
<text x="52.4" y="171.4" transform="rotate(-90 52.4 171.4)">CX99</text>
<text x="58.6" y="168.9">R_TDO6</text>
<text x="77.1" y="172.2">10</text>
<text x="82" y="168.4">5R</text>
<text x="82" y="173.5">GND</text>
<text x="100.6" y="168.4">1Z</text>
<text x="100.6" y="173.5">1Y</text>
<text x="105.7" y="172.2">20</text>
<text x="120.9" y="172.7">REMOTE_TCK+7</text>
<text x="181.6" y="172.7" transform="rotate(-90 181.6 172.7)">0.1u</text>
<text x="184.5" y="172.7" transform="rotate(-90 184.5 172.7)">CX101</text>
<text x="190.7" y="170.2">R_TDO5</text>
<text x="209.2" y="173.5">10</text>
<text x="210.5" y="168.4">9</text>
<text x="214.1" y="169.7">5R</text>
<text x="232.7" y="169.7">1Z</text>
<text x="237.7" y="168.4">19</text>
<text x="237.7" y="173.5">20</text>
<text x="253" y="174">REMOTE_TCK+8</text>
<text x="253" y="168.9">REMOTE_TCK-8</text>
<text x="320.2" y="174">R_TDO11</text>
<text x="341.3" y="172.2">9</text>
<text x="344.9" y="168.4">VCC</text>
<text x="344.9" y="173.5">5R</text>
<text x="363.5" y="168.4">2Y</text>
<text x="363.5" y="173.5">1Z</text>
<text x="368.6" y="172.2">19</text>
<text x="383.8" y="172.7">REMOTE_TCK-10</text>
<text x="214.1" y="174.8">GND</text>
<text x="232.7" y="174.8">1Y</text>
<text x="312.4" y="176.5" transform="rotate(-90 312.4 176.5)">0.1u</text>
<text x="315.3" y="176.5" transform="rotate(-90 315.3 176.5)">CX105</text>
<text x="340" y="177.3">10</text>
<text x="344.9" y="178.6">GND</text>
<text x="363.5" y="178.6">1Y</text>
<text x="368.6" y="177.3">20</text>
<text x="383.8" y="177.8">REMOTE_TCK+10</text>
<text x="85.9" y="180.4">SN65LVDT41</text>
<text x="217.9" y="181.7">SN65LVDT41</text>
<text x="348.7" y="185.5">SN65LVDT41</text>
<text x="79.7" y="204">1</text>
<text x="92" y="198.4">S11</text>
<text x="106.9" y="204">11</text>
<text x="210.5" y="204">1</text>
<text x="222.8" y="198.4">S12</text>
<text x="237.7" y="204">11</text>
<text x="54.8" y="204.5">IO_R_TCK10</text>
<text x="79.7" y="209">2</text>
<text x="83.3" y="205.3">1D</text>
<text x="101.9" y="205.3">5B</text>
<text x="106.9" y="209">12</text>
<text x="122.2" y="209.5">REMOTE_TDO+11</text>
<text x="122.2" y="204.5">REMOTE_TDO-11</text>
<text x="186.9" y="204.5">IO_R_TCK9</text>
<text x="210.5" y="209">2</text>
<text x="214.1" y="205.3">1D</text>
<text x="232.7" y="205.3">5B</text>
<text x="237.7" y="209">12</text>
<text x="253" y="209.5">REMOTE_TDO+12</text>
<text x="253" y="204.5">REMOTE_TDO-12</text>
<text x="51.1" y="215.6" transform="rotate(-90 51.1 215.6)">0.1u</text>
<text x="53.6" y="215.9">IO_R_TMS10</text>
<text x="79.7" y="214.1">3</text>
<text x="83.3" y="210.4">GND</text>
<text x="83.3" y="215.4">2D</text>
<text x="101.9" y="210.4">5A</text>
<text x="101.9" y="215.4">4Z</text>
<text x="106.9" y="214.1">13</text>
<text x="182" y="215.6" transform="rotate(-90 182 215.6)">0.1u</text>
<text x="185.7" y="215.9">IO_R_TMS9</text>
<text x="210.5" y="214.1">3</text>
<text x="214.1" y="210.4">GND</text>
<text x="214.1" y="215.4">2D</text>
<text x="232.7" y="210.4">5A</text>
<text x="232.7" y="215.4">4Z</text>
<text x="237.7" y="214.1">13</text>
<text x="48.3" y="217.7" transform="rotate(-90 48.3 217.7)">CX106</text>
<text x="79.7" y="219.2">4</text>
<text x="83.3" y="220.5">VCC</text>
<text x="101.9" y="220.5">4Y</text>
<text x="106.9" y="219.2">14</text>
<text x="179.1" y="217.7" transform="rotate(-90 179.1 217.7)">CX108</text>
<text x="210.5" y="219.2">4</text>
<text x="214.1" y="220.5">VCC</text>
<text x="232.7" y="220.5">4Y</text>
<text x="237.7" y="219.2">14</text>
<text x="59.4" y="226.1">R_TDI10</text>
<text x="79.7" y="224.3">5</text>
<text x="83.3" y="225.6">3D</text>
<text x="101.9" y="225.6">3Z</text>
<text x="106.9" y="224.3">15</text>
<text x="122.2" y="224.8">REMOTE_TDI-11</text>
<text x="191.5" y="226.1">R_TDI9</text>
<text x="210.5" y="224.3">5</text>
<text x="214.1" y="225.6">3D</text>
<text x="232.7" y="225.6">3Z</text>
<text x="237.7" y="224.3">15</text>
<text x="253" y="224.8">REMOTE_TDI-12</text>
<text x="79.7" y="229.4">6</text>
<text x="83.3" y="230.7">GND</text>
<text x="101.9" y="230.7">3Y</text>
<text x="106.9" y="229.4">16</text>
<text x="122.2" y="229.9">REMOTE_TDI+11</text>
<text x="210.5" y="229.4">6</text>
<text x="214.1" y="230.7">GND</text>
<text x="232.7" y="230.7">3Y</text>
<text x="237.7" y="229.4">16</text>
<text x="253" y="229.9">REMOTE_TDI+12</text>
<text x="79.7" y="234.4">7</text>
<text x="79.7" y="239.5">8</text>
<text x="83.3" y="235.8">4D</text>
<text x="101.9" y="235.8">2Z</text>
<text x="106.9" y="234.4">17</text>
<text x="106.9" y="239.5">18</text>
<text x="122.2" y="234.9">REMOTE_TMS-11</text>
<text x="210.5" y="234.4">7</text>
<text x="210.5" y="239.5">8</text>
<text x="214.1" y="235.8">4D</text>
<text x="232.7" y="235.8">2Z</text>
<text x="237.7" y="234.4">17</text>
<text x="237.7" y="239.5">18</text>
<text x="253" y="234.9">REMOTE_TMS-12</text>
<text x="288.3" y="236.2">TITLE:</text>
<text x="79.7" y="244.6">9</text>
<text x="83.3" y="240.8">VCC</text>
<text x="83.3" y="245.9">5R</text>
<text x="101.9" y="240.8">2Y</text>
<text x="101.9" y="245.9">1Z</text>
<text x="106.9" y="244.6">19</text>
<text x="122.2" y="245.1">REMOTE_TCK-11</text>
<text x="122.2" y="240">REMOTE_TMS+11</text>
<text x="210.5" y="244.6">9</text>
<text x="214.1" y="240.8">VCC</text>
<text x="214.1" y="245.9">5R</text>
<text x="232.7" y="240.8">2Y</text>
<text x="232.7" y="245.9">1Z</text>
<text x="237.7" y="244.6">19</text>
<text x="253" y="245.1">REMOTE_TCK-12</text>
<text x="253" y="240">REMOTE_TMS+12</text>
<text x="50.8" y="248.9" transform="rotate(-90 50.8 248.9)">0.1u</text>
<text x="53.7" y="248.9" transform="rotate(-90 53.7 248.9)">CX107</text>
<text x="58.6" y="246.4">R_TDO10</text>
<text x="78.4" y="249.7">10</text>
<text x="83.3" y="251">GND</text>
<text x="101.9" y="251">1Y</text>
<text x="106.9" y="249.7">20</text>
<text x="122.2" y="250.2">REMOTE_TCK+11</text>
<text x="181.6" y="248.9" transform="rotate(-90 181.6 248.9)">0.1u</text>
<text x="184.5" y="248.9" transform="rotate(-90 184.5 248.9)">CX109</text>
<text x="190.7" y="246.4">R_TDO9</text>
<text x="209.2" y="249.7">10</text>
<text x="214.1" y="251">GND</text>
<text x="232.7" y="251">1Y</text>
<text x="237.7" y="249.7">20</text>
<text x="253" y="250.2">REMOTE_TCK+12</text>
<text x="318.8" y="246.4">Design:</text>
<text x="355.6" y="246.4">Page Description:</text>
<text x="401.3" y="246.4">REV:</text>
<text x="87.1" y="257.9">SN65LVDT41</text>
<text x="217.9" y="257.9">SN65LVDT41</text>
<text x="285.7" y="269.2">DATED:</text>
<text x="372.1" y="269.2">SHEET:</text>
<text x="382.3" y="269.2">10 OF 11</text>
</g>
</svg>
